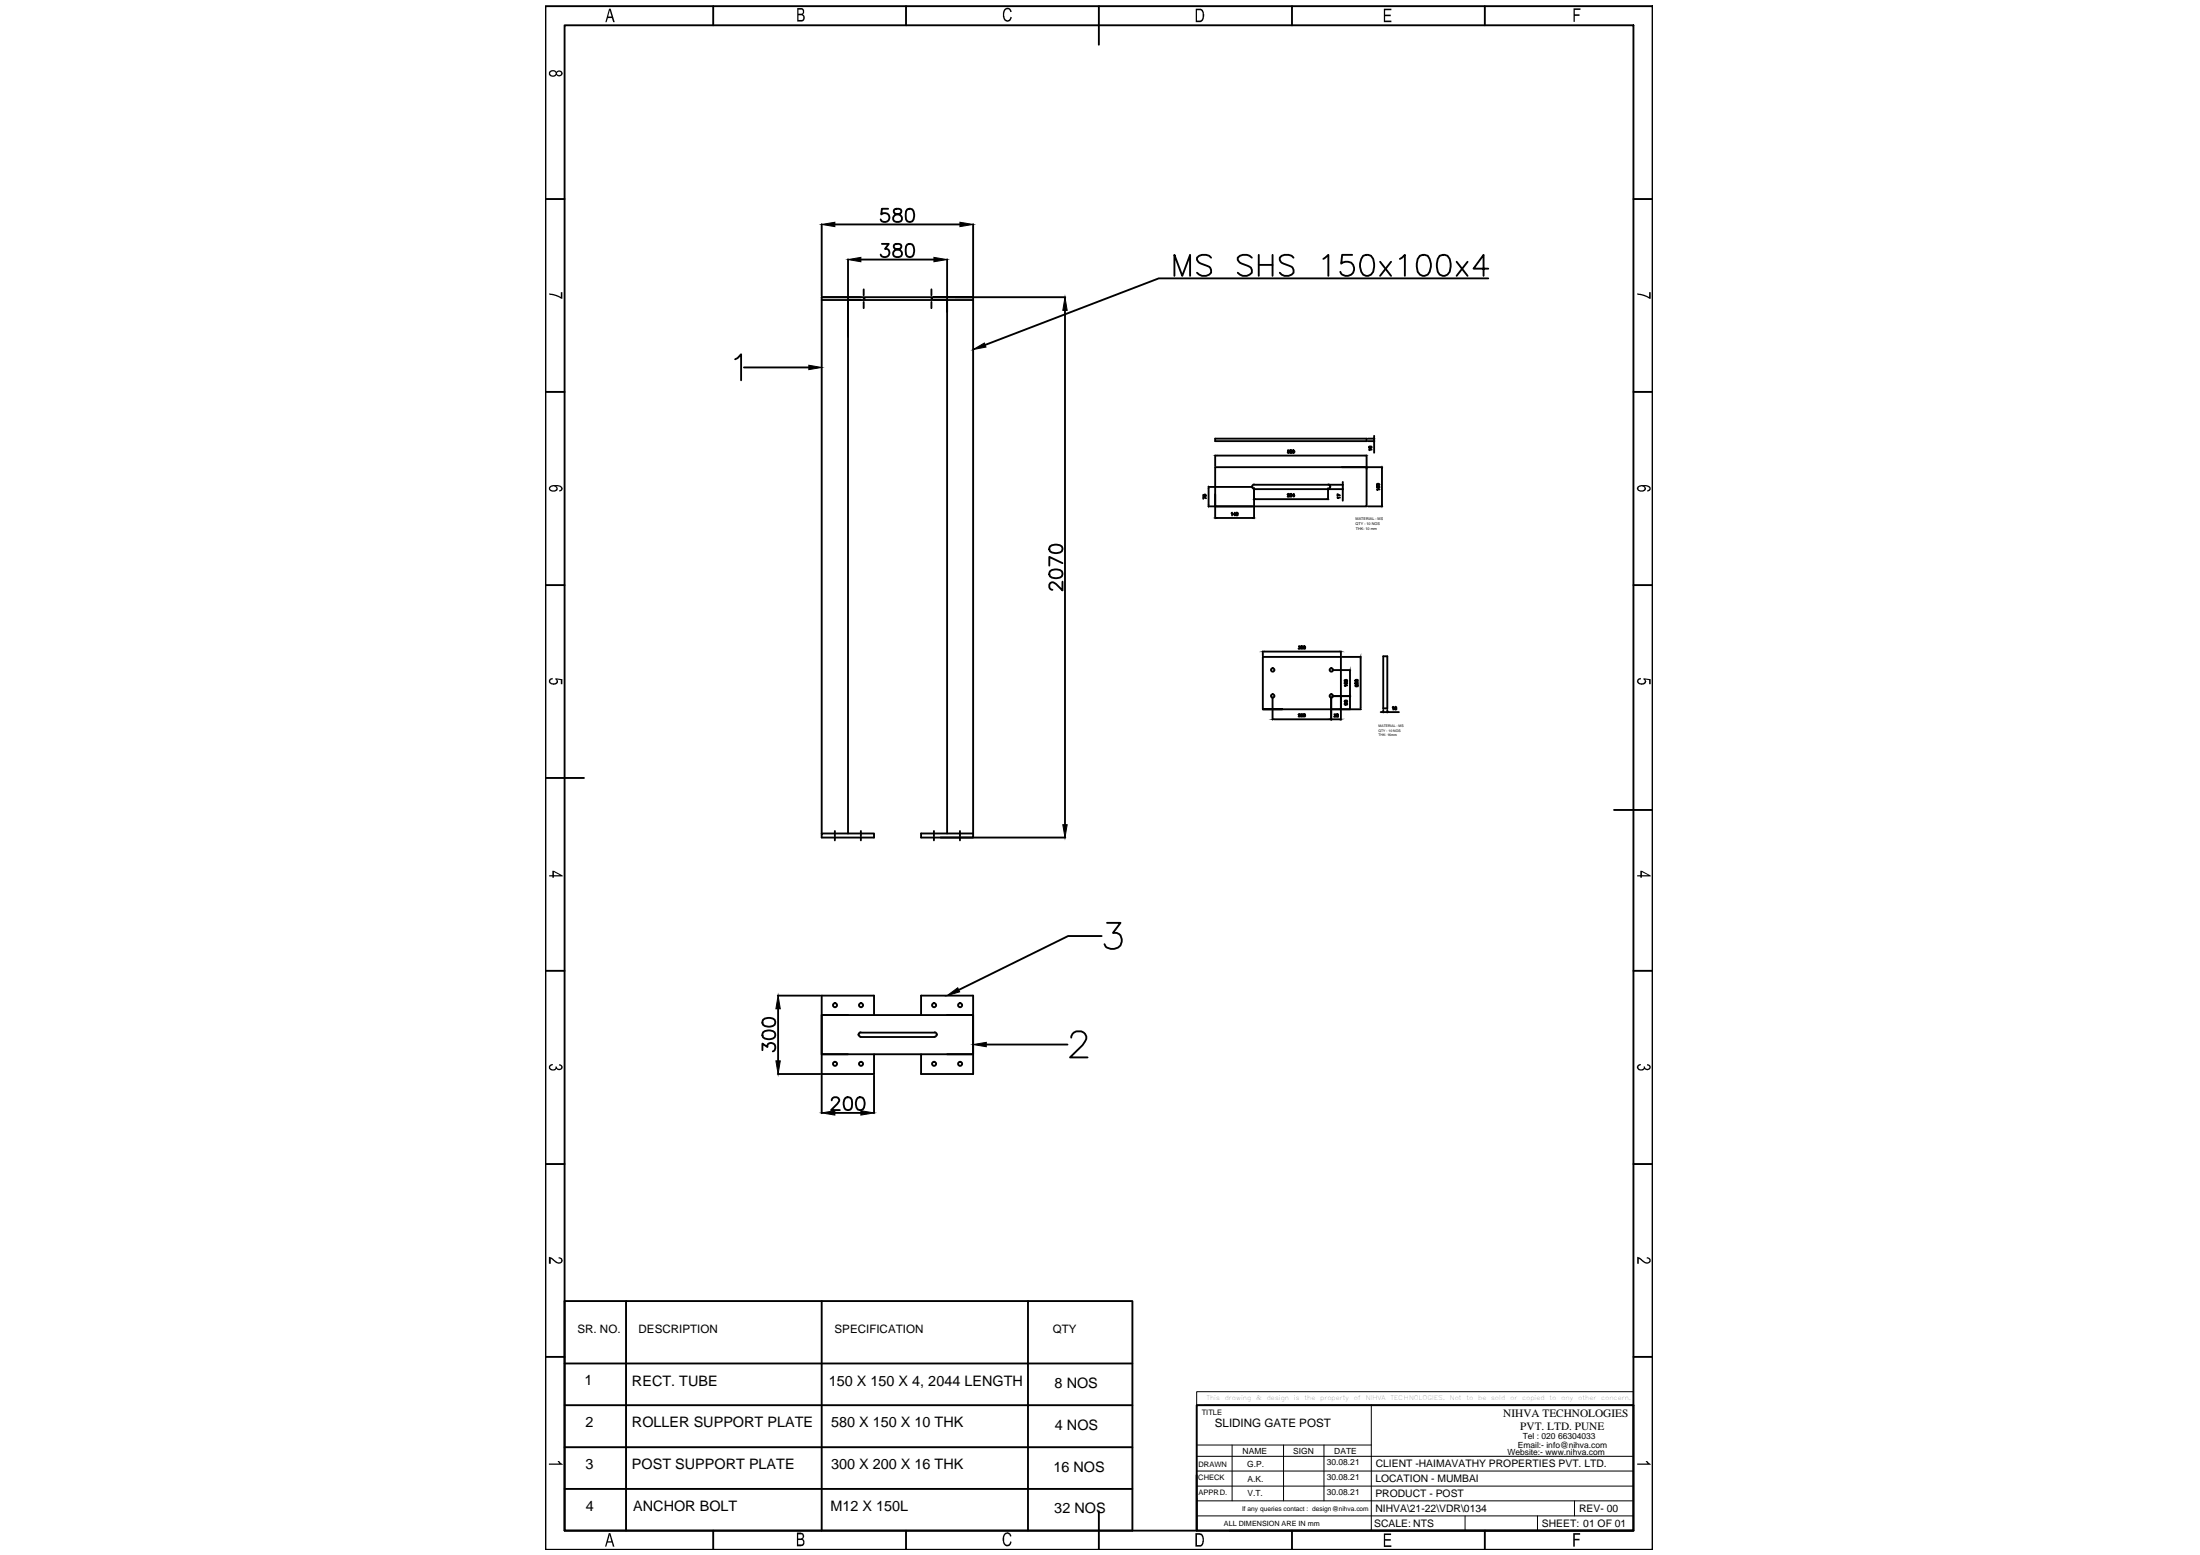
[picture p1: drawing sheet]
<svg xmlns="http://www.w3.org/2000/svg" width="297mm" height="210mm" viewBox="0 0 297 210" stroke-linecap="round" stroke-linejoin="round" font-family="sans-serif">
<!-- layer: 0 -->
<g fill="none" stroke="#000" stroke-width=".25">
<path d="M73.6 .8h149.5v208.4h-149.5zM76.2 3.4h144.3v203.2h-144.3zM96.3 .8v2.6M122.3 .8v2.6M148.4 .8v5.2M174.4 .8v2.6M200.5 .8v2.6M73.6 26.9h2.6M110.9 30.3v9.6M112.7 30.3h16.9M114.5 35v77.5M116.2 35h9.9"/>
<path d="M116.6 39.1v.8M119.1 32.9h.9l-.5 .7a.57 .57 0 0 1 .6 .7 .57 .57 0 0 1-.8 .4l-.2-.1-.2-.2M119.9 28.2h-.8l-.1 .7a.63 .63 0 0 1 .9 0 .63 .63 0 0 1-.1 1 .63 .63 0 0 1-.9-.3M120.8 28.3a.36 .36 0 0 0 .1 .6 .73 .73 0 0 1 .9 .7 .62 .62 0 0 1-.7 .4 .62 .62 0 0 1-.5-.6 .82 .82 0 0 1 .8-.5 .36 .36 0 0 0 .2-.6l-.2-.1zM120.8 33a.36 .36 0 0 0 .1 .6 .73 .73 0 0 1 .9 .8 .62 .62 0 0 1-.7 .3 .62 .62 0 0 1-.5-.6 .82 .82 0 0 1 .8-.5 .36 .36 0 0 0 .2-.6l-.2-.1zM122.5 28.3a.58 .58 0 0 1 .8 .2 1.47 1.47 0 0 1-.1 1.4 .58 .58 0 0 1-.9-.3 1.91 1.91 0 0 1 .2-1.3zM122.5 33a.58 .58 0 0 1 .8 .3 1.47 1.47 0 0 1-.1 1.3 .58 .58 0 0 1-.9-.2 1.91 1.91 0 0 1 .2-1.4zM125.8 39.1v.8M127.9 35v77.5M131.4 30.3v9.6M158.6 37.2v-2.8l1 2.8 1.1-2.8v2.8M163.5 34.8a1.31 1.31 0 0 0-1.9 0 .77 .77 0 0 0 .6 .8l.8 .3a.66 .66 0 0 1 .5 .5 .66 .66 0 0 1-.2 .7 1.25 1.25 0 0 1-1.7-.3"/>
<path d="M169 34.8a1.31 1.31 0 0 0-1.9 0 .77 .77 0 0 0 .6 .8l.8 .3a.65 .65 0 0 1 .5 .5 .65 .65 0 0 1-.3 .7 1.21 1.21 0 0 1-1.6-.3M170 34.4v2.8M170 35.8h1.8M171.8 34.4v2.8M174.7 34.8a1.27 1.27 0 0 0-1.9 0 .69 .69 0 0 0 .5 .8l.8 .3a.66 .66 0 0 1 .5 .5 .66 .66 0 0 1-.2 .7 1.18 1.18 0 0 1-1.6-.3M178.7 35l.7-.6v2.8M182.6 34.4h-1.4l-.1 1.2a1 1 0 0 1 1.4-.1 1 1 0 0 1 0 1.5 1 1 0 0 1-1.4-.1l-.1-.2M184.1 34.5a.93 .93 0 0 1 1.3 .5 2.23 2.23 0 0 1-.3 2.1 .83 .83 0 0 1-1.3-.4 2.14 2.14 0 0 1 .3-2.2zM186.3 35.3l1.5 1.9M187.8 35.3l-1.5 1.9M189 35l.7-.6v2.8M191.7 34.5a.89 .89 0 0 1 1.3 .5 2.08 2.08 0 0 1-.2 2.1 .88 .88 0 0 1-1.4-.4 2.29 2.29 0 0 1 .3-2.2z"/>
<path d="M194.4 34.5a.93 .93 0 0 1 1.3 .5 2.23 2.23 0 0 1-.3 2.1 .84 .84 0 0 1-1.3-.4 2.45 2.45 0 0 1 .3-2.2zM196.7 35.3l1.4 1.9M198.1 35.3l-1.4 1.9M200.9 37.6h-44.5l-23.4 9M200.9 36.3h-1.9l1.3-1.9v2.8M220.5 26.9h2.6M73.6 52.9h2.6M99.3 48.5l.3-.2 .5-.5v3.5M100.4 49.6h8.8M110.9 40.1h20.5h-5.3M110.9 40.5h20.5M110.9 40.1v72.4"/>
<path d="M110.9 40.1h5.3M116.6 40.3h.1M116.6 40.8v.8M125.8 40.3h.1M125.8 40.8v.8M128.9 40.1h14.9M131.4 40.1v72.4M143.8 41.9v69.4M164.1 59.2h20.4v.3h-20.4zM184.7 59.5h.9M184.7 59.2h.9M185.5 58.8v.2"/>
<path d="M185.5 59.2v.3M185.5 59.7v1.4M220.5 52.9h2.6M73.6 79h2.6M141.8 77.1a1.37 1.37 0 0 1 1.6 0 .58 .58 0 0 1-.3 .9 1.47 1.47 0 0 1-1.3-.2l-.1-.3zM141.8 73.8a1.37 1.37 0 0 1 1.6 0 .54 .54 0 0 1-.3 .8 1.47 1.47 0 0 1-1.3-.2l-.1-.2zM143.5 78.5v1.2l-.9-.8a.53 .53 0 0 0-.8-.1l-.1 .5 .1 .2 .3 .1M143.5 76l-1.8-.8v1.2M162.5 66.8v.2h.1a.11 .11 0 0 1 0-.2 .11 .11 0 0 1 .2 0v.2M162.8 67.3l-.3-.2v.2M163.1 68.4h6M163.1 65.7h6"/>
<path d="M163.2 65.9v2.3M164.1 68.4h20.4v-5.3h-20.4v6.9M164.1 61.5v1.4M164.3 61.5h20M164.3 69.9h4.8M166.3 69.3l.1-.1v.4M166.8 69.5h-.2l.1-.3v.4M166.9 69.2l.1 .2a.11 .11 0 0 1 .1 .1 .11 .11 0 0 1-.1 .1l-.1-.2 .2-.2zM169 65.7h.1M169.1 65.7l.1 .2 .1 .1M169.3 65.4h10M169.3 66h10"/>
<path d="M169.3 65.9v4.1M169.3 65.4l-.2 .1v.2M169.5 67.4h9.6M173.8 66.7h.1M173.8 66.7h.3l-.3 .3h.3M174.1 60.8h-.2v.1a.11 .11 0 0 1 .2 0 .11 .11 0 0 1-.1 .2h-.2M174.2 66.7l.2 .2-.1 .1a.11 .11 0 0 1-.1 0 .11 .11 0 0 1 .1-.2l.1-.1zM174.3 60.8l-.1 .1a.13 .13 0 0 1 .2 .1 .13 .13 0 0 1-.1 .2l-.1-.2 .2-.1zM174.8 66.9h-.3l.2-.2v.3M179.3 65.9v1.5M179.3 65.4l.3 .1v.2M179.4 65.4h1.9"/>
<path d="M179.4 66h1.9M179.6 65.7v.1l-.3 .2M180.9 67.2h-.3l.1 .1M180.9 66.9l-.3-.2v.3M181.2 63.1h5.4M181.3 65.1v.1M181.3 65.4v.6M181.3 66.2v1.4M184.5 61.5v1.8M184.7 68.4h1.9M185.2 60.7h-.3v.1M185.9 65.6v.2l.1 .1a.13 .13 0 0 1 .1-.2 .13 .13 0 0 1 .2 0l-.1 .2"/>
<path d="M186.3 66.1h-.4l.1 .1M186.6 63.2v5M220.5 79h2.6M170.5 87.9v.6M170.5 95.7v-7h10.5v8.5M170.7 88h10.2M171.8 94.1v3M172 97.1h7.6M173.1 95.7h-2.6h10.5M175.3 96.5h.1M175.3 96.5l.2-.1-.2 .3h.2M175.4 87.2h.1v.2a.12 .12 0 0 1 0 .1 .12 .12 0 0 1-.2 0"/>
<path d="M175.7 96.5l.1-.1 .1 .1-.2 .2h.2M176.2 96.4h-.2v.1a.12 .12 0 0 1 .2 0 .12 .12 0 0 1 0 .2h-.2M179.7 94.1v3.1M179.9 95.7h3.9M179.9 94h2.4M179.9 90.5h2.4M179.9 97.1h1M180.2 96.4h.1l-.1 .1a.14 .14 0 0 1 .2 .2 .11 .11 0 0 1-.2 .1l-.1-.1M180.5 96.4v.1l.2 .1v.2l-.2-.1v-.2h.2v-.1zM181 87.9v.6M181.2 88.7h2.6M181.6 94.9v.2h.1a.12 .12 0 0 1 0-.2 .12 .12 0 0 1 .2 0l-.1 .2"/>
<path d="M181.9 92.5h-.3v.1M182.3 90.6v3.2M182.3 94.1v1.4M183.1 92.7h.1M183.3 92.4v.3l-.3-.3v.2l.1 .1M183.7 88.8v6.7M186.4 96.1h.2M186.8 88.6h.5v7h-.5zM186.8 95.8v.4M186.8 96.1h.5M187.3 95.8v.4M187.5 96.1h1.4"/>
<path d="M188 95.5l.1-.1v.4M188.5 95.5v-.1a.18 .18 0 0 0-.2 .2 .18 .18 0 0 0 .2 .1v-.1l-.2 .1M73.6 105h5.3M110.9 112.5h7.1v.6h-7.1zM112.7 112.2v.4M112.7 112.7v.1M112.7 113v.4M116.2 112.2v.4M116.2 112.7v.1M116.2 113v.4M124.4 112.5h7v.6h-7zM126.1 112.2v.4"/>
<path d="M126.1 112.7v.1M126.1 113v.4M127 113.1h16.8M129.6 112.2v.4M129.6 112.7v.1M129.6 113v.4M217.9 109.3h5.2M73.6 131h2.6M103 139.3a1.32 1.32 0 0 1 1.6 0 .58 .58 0 0 1-.3 .9 1.4 1.4 0 0 1-1.3-.2l-.1-.2zM103 137.7a1.32 1.32 0 0 1 1.6 0 .58 .58 0 0 1-.3 .8 1.4 1.4 0 0 1-1.3-.2l-.1-.2zM105 134.4h5.8M105.1 136.2v7"/>
<path d="M110.9 137h20.5M114.5 137h-3.6v5.3h3.6M115.9 139.6v.1M115.9 139.7l.2 .2h.1M116.2 139.4h10M116.2 140h10M116.2 139.3l-.2 .2-.1 .1M118 137v-2.6h-7.1v10.6h7.1v-2.7M124.4 137v-2.6h7v10.6h-7v-2.7M126.2 139.3l.2 .2 .1 .1M126.5 139.6l-.1 .2-.2 .1M127.9 137h3.5v5.3h-20.5"/>
<path d="M148.7 126.4h-4.5l-14.8 7.2M149.5 124.6h1.8l-1 1.3a1.04 1.04 0 0 1 1.1 .5 1.04 1.04 0 0 1-.1 1.2 1.45 1.45 0 0 1-2 .2l-.2-.3M220.5 131h2.6M73.6 157.1h2.6M102.9 141.8v-.9l.7 .4a.55 .55 0 0 1 .7-.5 .55 .55 0 0 1 .4 .7l-.1 .3-.3 .1M105 145h5.8M110.9 145.1v5.2M112.3 148.5l.2-.3 .5-.1a.41 .41 0 0 1 .2 .6l-1 1.1h1.2M112.7 150.2h3.5M114.2 148.2a.58 .58 0 0 1 .8 .2 1.83 1.83 0 0 1-.2 1.4 .58 .58 0 0 1-.8-.3 1.37 1.37 0 0 1 .2-1.3zM115.8 148.2a.58 .58 0 0 1 .9 .2 1.4 1.4 0 0 1-.2 1.4 .58 .58 0 0 1-.9-.3 1.37 1.37 0 0 1 .2-1.3zM118 145.1v5.2"/>
<path d="M127.9 142.3h3.5M133.2 141h10.9M144.6 140.1a.88 .88 0 0 1 .7-.9h.7a.87 .87 0 0 1 .5 1.4l-.3 .5-1.7 1.6h2.3M220.5 157.1h2.6M76.2 175.6h76.7v31h-76.7zM84.5 175.6v31M110.9 175.6v31M138.8 175.6v31M73.6 183.2h2.6M76.2 184.1h76.7M76.2 189.7h76.7M76.2 195.4h76.7"/>
<path d="M161.6 189.7h58.9v16.9h-58.9zM161.6 199.1v7.5M220.5 183.2h2.6M76.2 201h76.7M96.3 206.6v2.6M122.3 206.6v2.6M148.4 204v5.2M166 206.6h54.5M174.4 206.6v2.6M200.5 206.6v2.6"/>
<circle cx="174.6" cy="60.9" r=".17"/>
<circle cx="185" cy="60.4" r=".15"/>
<circle cx="186.1" cy="65.4" r=".15"/>
<circle cx="171.8" cy="90.4" r=".23"/>
<circle cx="171.8" cy="93.9" r=".23"/>
<circle cx="175.8" cy="87.4" r=".17"/>
<circle cx="176.1" cy="87.4" r=".17"/>
<circle cx="179.8" cy="93.9" r=".23"/>
<circle cx="179.8" cy="90.4" r=".23"/>
<circle cx="181.7" cy="92.2" r=".16"/>
<circle cx="181.7" cy="91.9" r=".16"/>
<circle cx="181.7" cy="94.7" r=".17"/>
<circle cx="183.2" cy="92.2" r=".17"/>
<circle cx="183.2" cy="91.9" r=".17"/>
<circle cx="112.7" cy="135.7" r=".28"/>
<circle cx="116.3" cy="135.7" r=".28"/>
<circle cx="126.1" cy="135.7" r=".28"/>
<circle cx="129.6" cy="135.7" r=".28"/>
<circle cx="112.7" cy="143.6" r=".28"/>
<circle cx="116.3" cy="143.6" r=".28"/>
<circle cx="126.1" cy="143.6" r=".28"/>
<circle cx="129.6" cy="143.6" r=".28"/>
</g>
<g fill="#000" stroke="#000" stroke-width=".14">
<path d="M110.9 30.3l1.8-.3v.6zM114.5 35l1.7-.3v.6zM126.1 34.7l1.8 .3-1.8 .3zM129.6 30l1.8 .3-1.8 .3zM109.2 49.3l1.7 .3-1.7 .3zM131.4 47.2l1.5-.9 .2 .5zM143.8 40.1l.3 1.8h-.6zM185.5 59v.2zM185.5 59.5l.1 .2zM163.2 65.7v.2h-.1zM163.1 68.2h.1v.2zM164.1 61.5h.2z"/>
<path d="M164.1 69.9h.2v.1zM169.1 69.9h.2l-.2 .1zM169.3 67.4l.2-.1v.1zM179.1 67.3l.2 .1h-.2zM181.3 65.2v.2zM181.3 66v.2zM184.3 61.5h.2h-.2zM186.6 63.1v.1h-.1zM186.5 68.2h.1v.2zM170.5 88l.2-.1zM171.8 97.1h.2zM179.6 97.1h.1z"/>
<path d="M179.7 97.1h.2zM180.9 87.9l.1 .1zM180.9 97.1h.1zM182.3 94l-.1 .1zM182.2 95.5l.1 .2zM182.2 93.8l.1 .2zM182.3 90.5l-.1 .1zM183.7 88.7v.1zM183.7 95.5v.2zM186.6 96.1h.2l-.2 .1zM187.3 96.1h.2v.1zM143.5 111.3h.6l-.3 1.8z"/>
<path d="M105.1 134.4l.3 1.8h-.6zM127.9 134.4l1.4-1.1 .3 .6zM104.8 143.2h.6l-.3 1.8zM110.9 150.2l1.8-.3v.6zM116.2 149.9l1.8 .3-1.8 .3zM131.4 141l1.8-.3v.6z"/>
</g>
<g fill="none" stroke="#000" stroke-width=".14">
<path d="M161.6 187.9h58.9v1.8h-58.9zM161.6 198.6h58.9M161.6 196.6h58.9M161.6 189.7v16.9M161.6 195.1h23.6M162.5 189.7h58M166.4 195.1v7.5M173.3 195.1v7.5M178.8 195.1v7.5M185.2 189.7v16.9M161.6 202.6h58.9M161.6 200.6h58.9"/>
<path d="M161.6 204.6h58.9M197.8 204.6v2M207.6 204.6v2M212.6 202.6v2"/>
</g>
<g fill="#000">
<path d="M135.6 1.2h.1a.54 .54 0 0 1 .6-.1 .54 .54 0 0 1 .3 .5h-.2a.41 .41 0 0 0-.4-.3 .41 .41 0 0 0-.4 .5v.5a.41 .41 0 0 0 .4 .4 .41 .41 0 0 0 .4-.4h.2l-.1 .3a.56 .56 0 0 1-.6 .3 .56 .56 0 0 1-.4-.6l-.1-.6zM186.8 1.2h1.1v.2h-.9v.6h.8v.2h-.8v.6h.9v.2h-1.1zM212.5 1.1h.9v.2h-.8v.6h.7v.2h-.7v.8h-.1zM74.2 39.6l.8 .1 .7 .4v-.7h.2v.9l-1-.4-.7-.1zM221.1 39.6l.9 .2 .7 .3v-.7h.2v.9h-.2l-1-.4-.6-.1zM74.2 91.7l.3-.2h.1v.2a.3 .3 0 0 0-.3 .4 .3 .3 0 0 0 .5 .1h.2a.23 .23 0 0 0 .2-.2 .23 .23 0 0 0-.2-.3v-.1l.9 .1v.7h-.2v-.6l-.5-.1a.47 .47 0 0 1 0 .6 .47 .47 0 0 1-.6 .1h-.1a.43 .43 0 0 1-.3-.7zM221.1 91.8l.3-.3h.1v.2a.28 .28 0 0 0-.2 .1 .28 .28 0 0 0 0 .3l.2 .1a.33 .33 0 0 0 .5 0 .33 .33 0 0 0-.1-.5v-.1l1 .1v.7h-.2v-.6l-.5-.1a.48 .48 0 0 1-.1 .6 .48 .48 0 0 1-.6 .1l-.2-.1a.42 .42 0 0 1-.2-.5zM74.2 143.8l.3-.2h.1l.1 .2a.3 .3 0 0 0-.4 .3 .3 .3 0 0 0 .4 .2h.3v-.3h.2a.29 .29 0 0 0 .3 .3 .29 .29 0 0 0 .2-.4l-.2-.1v-.2l.2 .1a.39 .39 0 0 1 .2 .5 .39 .39 0 0 1-.5 .2l-.3-.1a.54 .54 0 0 1-.7 .2 .54 .54 0 0 1-.2-.7zM221.1 143.8l.3-.2h.1l.1 .2a.3 .3 0 0 0-.4 .4 .3 .3 0 0 0 .5 .1l.2-.1v-.2h.2a.29 .29 0 0 0 .3 .3 .29 .29 0 0 0 .3-.4l-.3-.1v-.2l.1 .1a.42 .42 0 0 1 .3 .6 .42 .42 0 0 1-.7 0h-.1a.52 .52 0 0 1-.6 .2 .52 .52 0 0 1-.3-.6zM74.1 169.7l.4 .1 .7 .5a.31 .31 0 0 0 .4 .1 .31 .31 0 0 0 0-.5h-.2l.1-.2a.46 .46 0 0 1 .4 .6 .46 .46 0 0 1-.6 .2l-.3-.1-.6-.5v.7h-.3zM221.1 169.7h.3l.6 .6a.38 .38 0 0 0 .4 .1 .38 .38 0 0 0 .3-.3l-.1-.2h-.3l.1-.2h.1a.43 .43 0 0 1 .4 .6 .43 .43 0 0 1-.6 .3l-.4-.2-.6-.5v.7h-.2zM74.1 197.6h1.5l-.3-.3 .2-.1 .5 .5h-1.9z"/>
<path d="M221.1 197.6h1.4l-.3-.3 .2-.1 .3 .3 .2 .1v.1h-1.8zM135.6 207l.1-.1a.55 .55 0 0 1 .9 .5h-.2a.43 .43 0 0 0-.6-.3 .43 .43 0 0 0-.2 .6l.1 .6a.38 .38 0 0 0 .4 .2 .38 .38 0 0 0 .3-.4h.2l-.1 .3a.57 .57 0 0 1-.7 .3 .57 .57 0 0 1-.4-.6v-.6zM186.8 207h1v.2h-.8v.6h.8v.2h-.8v.6h.9v.2h-1.1zM212.4 207h.9v.2h-.7v.5h.7v.2h-.7v.9h-.2z"/>
<path d="M74.2 9.6l.3-.1a.49 .49 0 0 1 .6 .2 .43 .43 0 0 1 .8 0 .43 .43 0 0 1-.5 .6l-.3-.2a.51 .51 0 0 1-.7 .2 .51 .51 0 0 1-.2-.7zM75.3 9.7a.25 .25 0 0 0 0 .4 .25 .25 0 0 0 .4 0 .25 .25 0 0 0 0-.4zM74.4 9.7a.34 .34 0 0 0 .1 .5 .34 .34 0 0 0 .5-.3 .3 .3 0 0 0-.1-.3 .3 .3 0 0 0-.4 0z"/>
<path d="M82.2 1.2h.3l.5 1.8h-.2l-.2-.6h-.5l-.2 .6h-.2zM82.3 1.3l-.2 .9h.5z"/>
<path d="M107.6 1.1h.6a.47 .47 0 0 1 .4 .3 .47 .47 0 0 1-.2 .5l.1 .1a.52 .52 0 0 1 .1 .6 .52 .52 0 0 1-.5 .3h-.5zM107.8 1.3v.5h.3a.28 .28 0 0 0 .3-.3 .28 .28 0 0 0-.3-.2zM107.8 2.1v.6h.4a.32 .32 0 0 0 .2-.4 .32 .32 0 0 0-.3-.2z"/>
<path d="M161.4 1.2h.5a.75 .75 0 0 1 .7 .9l-.1 .5-.2 .3-.9 .1zM161.6 1.4v1.4h.4a.73 .73 0 0 0 .4-1v-.1a.38 .38 0 0 0-.5-.3z"/>
<path d="M74.2 65.7l.4-.2h.8l.4 .1a.42 .42 0 0 1 .1 .5 .42 .42 0 0 1-.4 .3v-.2a.26 .26 0 0 0 .3-.3 .26 .26 0 0 0-.4-.2l-.3-.1a.41 .41 0 0 1 .1 .6 .41 .41 0 0 1-.5 .2l-.2-.1a.38 .38 0 0 1-.4-.2 .38 .38 0 0 1 .1-.4zM74.4 65.7a.29 .29 0 0 0 0 .4 .29 .29 0 0 0 .3 .1 .29 .29 0 0 0 .4-.3 .29 .29 0 0 0-.4-.3z"/>
<path d="M221.1 65.7l.4-.2 1 .1a.41 .41 0 0 1 .4 .4 .41 .41 0 0 1-.5 .4v-.2a.26 .26 0 0 0 .3-.3 .26 .26 0 0 0-.3-.2l-.4-.1a.39 .39 0 0 1 .2 .5 .39 .39 0 0 1-.5 .3h-.1a.46 .46 0 0 1-.5-.2 .46 .46 0 0 1 0-.5zM221.3 65.8a.35 .35 0 0 0 .1 .4 .35 .35 0 0 0 .4 0 .24 .24 0 0 0 .2-.3 .24 .24 0 0 0-.3-.2l-.1-.1z"/>
<path d="M74.6 117.5h.2l1.2 .7v.1h-1.2v.2h-.2v-.2h-.4v-.2h.4zM74.8 117.7v.4h.8z"/>
<path d="M221.5 117.5h.2l1.2 .7v.1h-1.2v.2h-.2v-.2h-.4v-.2h.4zM221.7 117.7v.4h.8z"/>
<path d="M82.2 207h.2l.6 1.8h-.3l-.1-.6h-.6l-.1 .6h-.2zM82.3 207.2l-.2 .9h.4z"/>
<path d="M107.6 206.9h.6a.48 .48 0 0 1 .3 .4 .48 .48 0 0 1-.1 .5 .52 .52 0 0 1 .2 .5 .52 .52 0 0 1-.5 .4h-.5zM107.8 207.1v.6h.3a.28 .28 0 0 0 .3-.3 .28 .28 0 0 0-.3-.3zM107.8 207.9v.6h.3a.3 .3 0 0 0 .3-.3 .3 .3 0 0 0-.3-.3z"/>
<path d="M161.4 207h.5a.77 .77 0 0 1 .6 .9v.5a.45 .45 0 0 1-.6 .4h-.5zM161.6 207.2v1.4h.3a.41 .41 0 0 0 .4-.6v-.3a.44 .44 0 0 0-.4-.5z"/>
</g>
<g font-size="1.9">
<text x="78.9" y="187">1</text>
<text x="85.3" y="187.1">RECT. TUBE</text>
<text x="111.9" y="187.1">150 X 150 X 4, 2044 LENGTH</text>
<text x="142.4" y="187.4">8 NOS</text>
<text x="79.1" y="192.7">2</text>
<text x="85.3" y="192.7">ROLLER SUPPORT PLATE</text>
<text x="112.2" y="192.7">580 X 150 X 10 THK</text>
<text x="142.4" y="193">4 NOS</text>
<text x="79.1" y="198.3">3</text>
<text x="79.1" y="203.9">4</text>
<text x="85.3" y="198.3">POST SUPPORT PLATE</text>
<text x="85.5" y="203.9">ANCHOR BOLT</text>
<text x="112.1" y="203.9">M12 X 150L</text>
<text x="112.2" y="198.3">300 X 200 X 16 THK</text>
<text x="142.2" y="198.7">16 NOS</text>
<text x="142.4" y="204.3">32 NOS</text>
</g>
<g font-size="1.6">
<text x="78" y="180">SR. NO.</text>
<text x="86.2" y="180">DESCRIPTION</text>
<text x="112.7" y="180">SPECIFICATION</text>
<text x="142.1" y="180">QTY</text>
<text x="164" y="192.6">SLIDING GATE POST</text>
</g>
<g font-size="1.5">
<text x="203" y="191.3">NIHVA TECHNOLOGIES</text>
<text x="205.3" y="193">PVT. LTD. PUNE</text>
</g>
<g font-size="1.4">
<text x="185.7" y="202.1">PRODUCT - POST</text>
<text x="185.7" y="200.1">LOCATION - MUMBAI</text>
<text x="185.7" y="198.1">CLIENT -HAIMAVATHY PROPERTIES PVT. LTD.</text>
<text x="185.5" y="206.1">SCALE: NTS</text>
<text x="185.7" y="204.1">NIHVA\21-22\VDR\0134</text>
<text x="208.2" y="206.1">SHEET: 01 OF 01</text>
<text x="213.2" y="204.1">REV- 00</text>
</g>
<g font-size="1.1">
<text x="167.8" y="196.3">NAME</text>
<text x="174.6" y="196.3">SIGN</text>
<text x="179.1" y="197.7">30.08.21</text>
<text x="180.2" y="196.3">DATE</text>
<text x="203.5" y="196.5">Website:- www.nihva.com</text>
<text x="204.9" y="195.4">Email:- info@nihva.com</text>
<text x="205.6" y="194.2">Tel : 020 66304033</text>
<text x="168.4" y="198">G.P.</text>
<text x="168.4" y="200">A.K.</text>
<text x="168.4" y="202">V.T.</text>
<text x="179.1" y="199.7">30.08.21</text>
<text x="179.1" y="201.7">30.08.21</text>
</g>
<g font-size="1">
<text x="162.2" y="191">TITLE</text>
<text x="161.8" y="199.8">CHECK</text>
<text x="161.8" y="198">DRAWN</text>
<text x="161.8" y="201.8">APPRD.</text>
<text x="165.3" y="205.9">ALL DIMENSION ARE IN mm</text>
</g>
<text font-size=".9" x="167.7" y="203.9">If any queries contact : design@nihva.com</text>
<g font-size=".8">
<text x="162.9" y="189">This</text>
<text x="165.4" y="189">drawing</text>
<text x="169.6" y="189">&amp;</text>
<text x="171" y="189">design</text>
<text x="176.1" y="189">the</text>
<text x="178.2" y="189">property</text>
<text x="182.8" y="189">of</text>
<text x="184.4" y="189">NIHVA</text>
<text x="187.7" y="189">TECHNOLOGIES.</text>
<text x="195.7" y="189">Not</text>
<text x="198" y="189">to</text>
<text x="199.6" y="189">be</text>
<text x="203.9" y="189">or</text>
<text x="205.5" y="189">copied</text>
<text x="209.2" y="189">to</text>
<text x="210.8" y="189">any</text>
<text x="213.1" y="189">other</text>
<text x="216.2" y="189">concern.</text>
</g>
<g font-size=".5">
<text x="183" y="70.3">MATERIAL : MS</text>
<text x="183" y="70.9">QTY : 10 NOS</text>
<text x="183.1" y="71.5">THK: 10 mm</text>
<text x="186.1" y="98.2">MATERIAL : MS</text>
<text x="186.1" y="98.7">QTY : 10 NOS</text>
<text x="186.1" y="99.3">THK: 16mm</text>
</g>
</svg>
